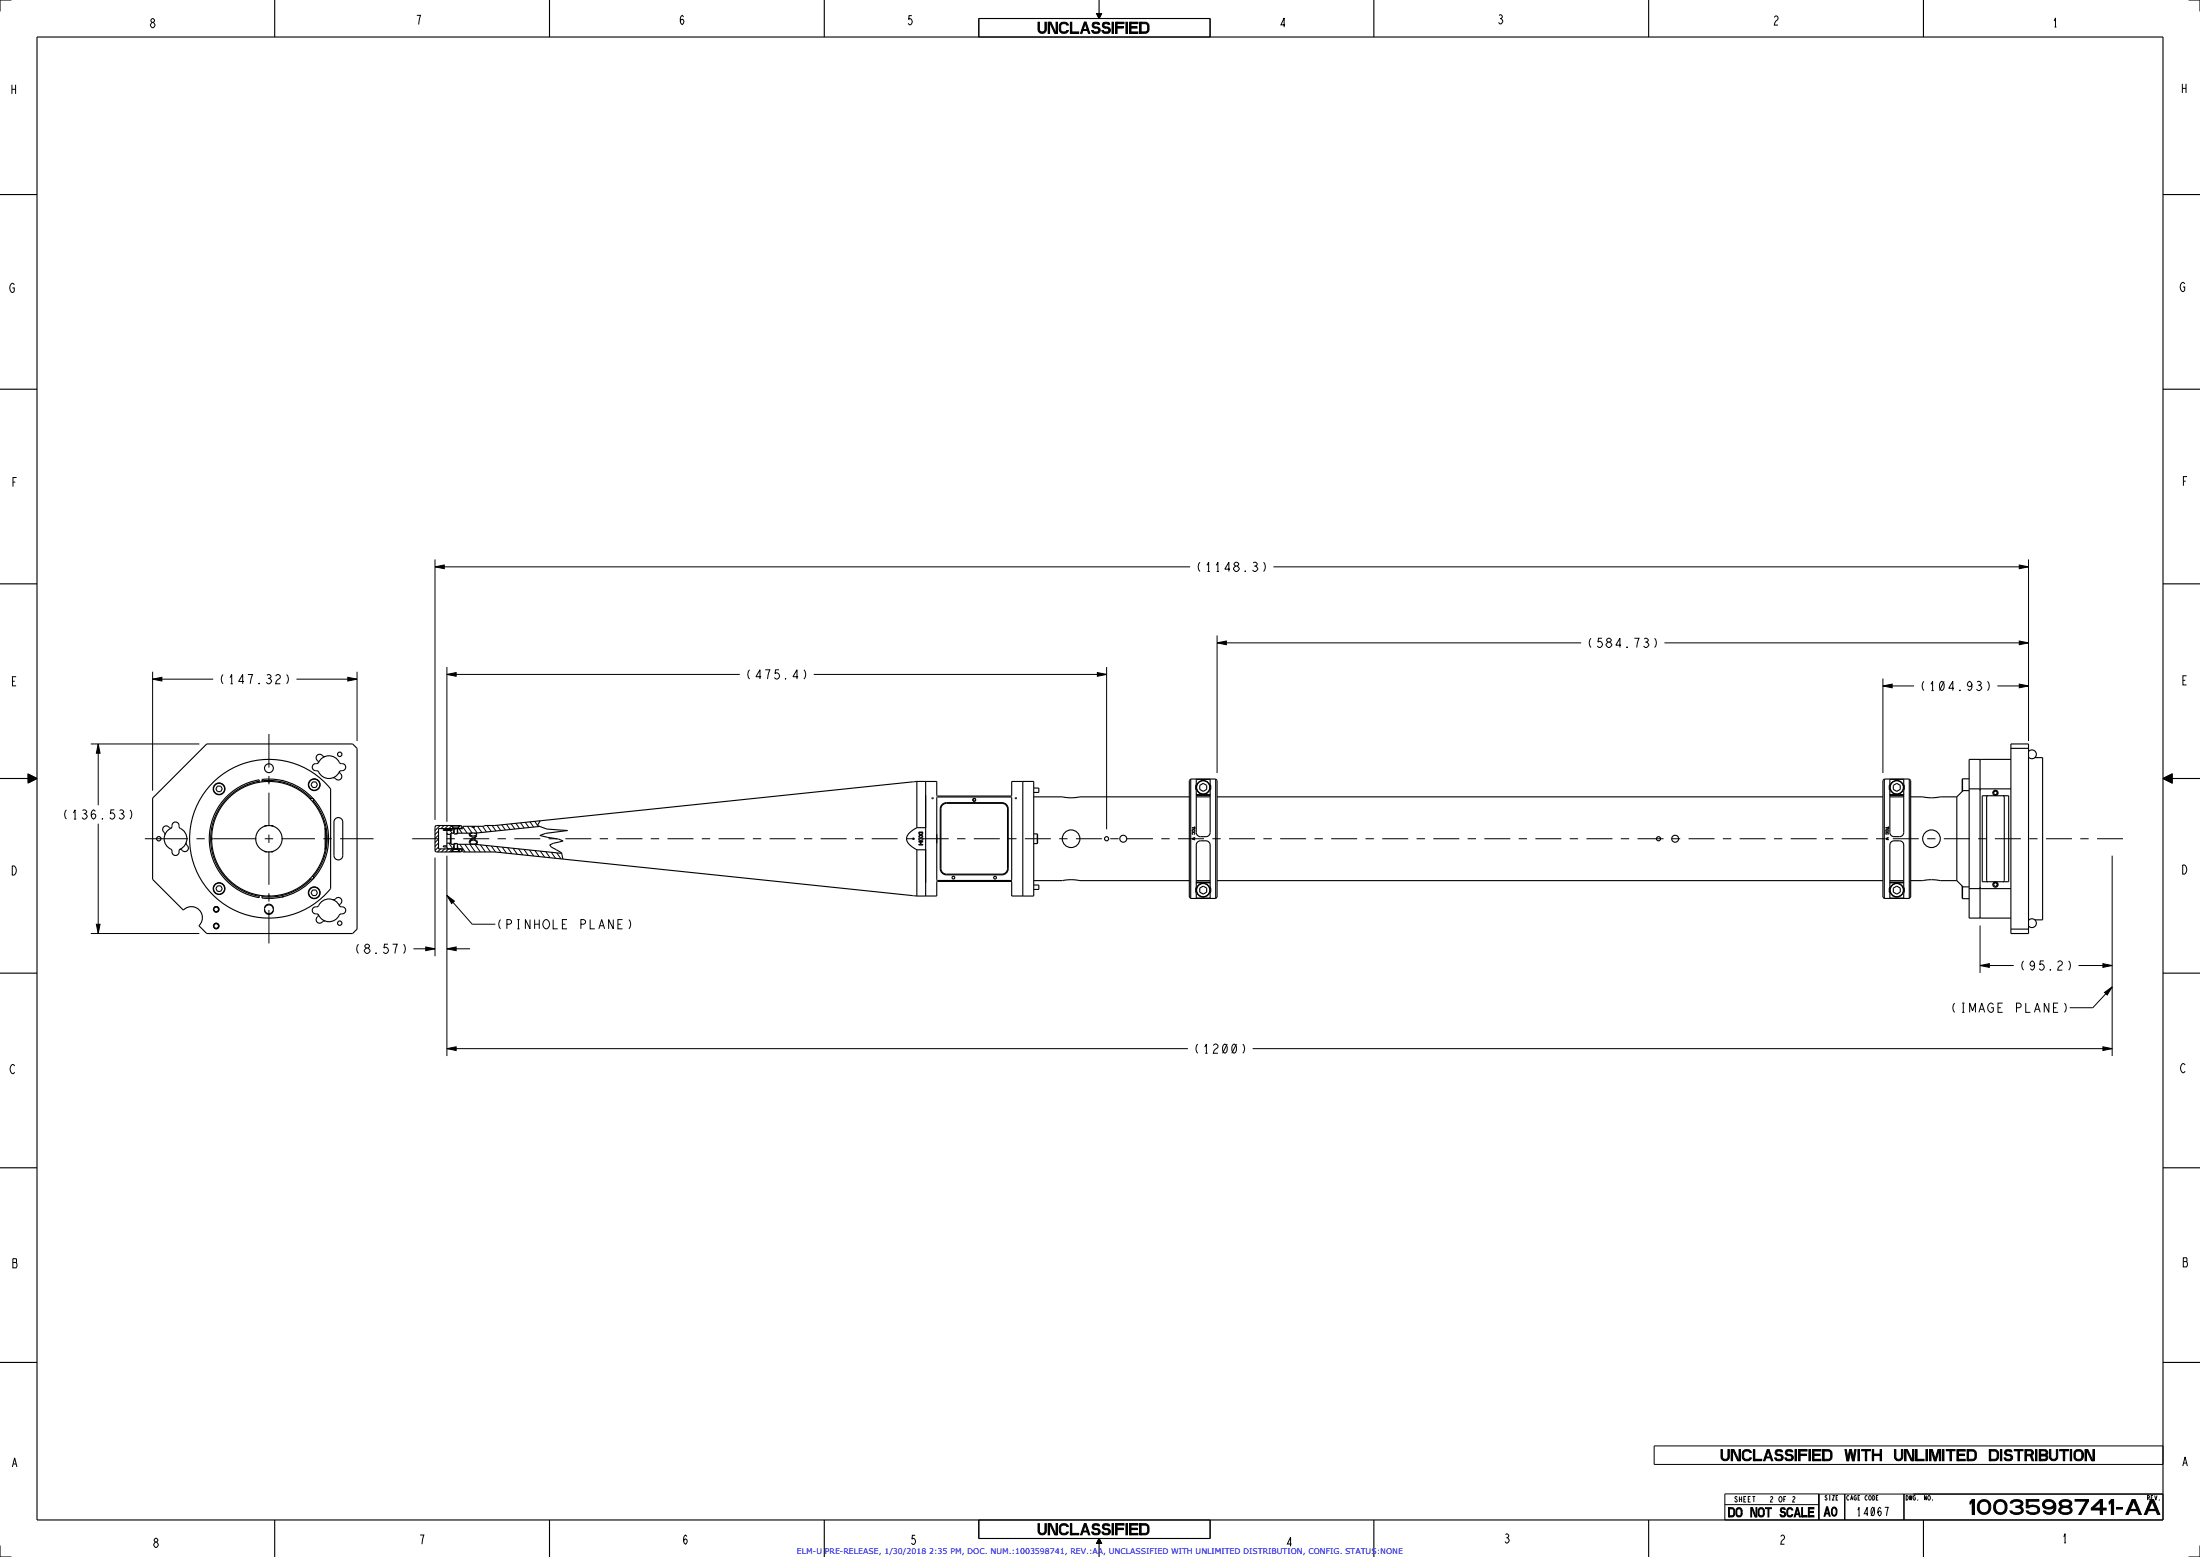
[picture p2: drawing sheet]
<svg xmlns="http://www.w3.org/2000/svg" width="1189mm" height="841mm" viewBox="0 0 1189 841" stroke-linecap="round" stroke-linejoin="round" font-family="sans-serif">
<g fill="#000">
<path d="M561 12h1v4a1.5 1.5 0 0 0 1 1 1.5 1.5 0 0 0 2-1v-4v4a2.3 2.3 0 0 1-2 2 2.3 2.3 0 0 1-2-2zM593 7h2l-1 3zM235 306l5-1v2zM1091 305l5 1-5 1zM658 347l5-1v2zM1091 346l5 1-5 1zM82 367l5-1v2zM188 366l5 1-5 1zM242 364l5-1v2zM593 363l5 1-5 1zM1018 371l5-1v2zM1091 370l5 1-5 1z"/>
<path d="M15 418l5 3-5 2zM53 402l1 5h-2zM1169 421l5-3v5zM242 484l4 3-2 1zM52 499h2l-1 5zM230 511l5 1-5 1zM242 512l5-1v2zM1070 522l5-1v2zM1137 536l5-3-3 4zM1137 521l5 1-5 1zM242 566l5-1v2zM1137 565l5 1-5 1z"/>
<path d="M930 783h1v4a1.5 1.5 0 0 0 1 1 1.5 1.5 0 0 0 2-1v-4h1v4a2.3 2.3 0 0 1-3 2 2.3 2.3 0 0 1-2-2zM1127 783h1v6h-1zM1128 783l3 6h-1zM1131 783h1v6h-1zM934 814h1v5h-1zM935 814h2v1v3v1h-2h2v-1v-3h-2zM978 814h2v1h-2zM978 816h2v1h-2zM978 819h2h-2zM1065 811l1-1h1l-2 3zM1066 810h1v8h-1zM561 823h1v4a1.5 1.5 0 0 0 1 1 1.5 1.5 0 0 0 2-1v-4h1v4a2.3 2.3 0 0 1-3 2 2.3 2.3 0 0 1-2-2z"/>
<path d="M594 831l1 3h-2z"/>
</g>
<g fill="none" stroke="#000" stroke-width=".54">
<path d="M529 10h125v10h-125zM561 12h1v4a1.5 1.5 0 0 0 1 1 1.5 1.5 0 0 0 2-1v-4v4a2.3 2.3 0 0 1-2 2 2.3 2.3 0 0 1-2-2zM593 7h2l-1 3zM593 7h2M235 306l5-1v2zM235 302v141M235 306h408M677 304h1h1v1v1a1.4 1.4 0 0 1 0 2 1.4 1.4 0 0 1-2 0M678 306h1M688 306h408M1091 305l5 1-5 1zM1096 302v98"/>
<path d="M658 347l5-1v2zM658 343v75M658 347h197M889 345h1l1 1-1 1a1.4 1.4 0 0 1 1 2 1.5 1.5 0 0 1-3 0M889 347h1M900 347h196M1091 346l5 1-5 1zM82 367l5-1v2zM82 363v64M82 367h33M149 365l1-1 1 1v1l-2 2v1h2M160 367h33"/>
<path d="M188 366l5 1-5 1zM193 363v37M242 364l5-1v2zM242 360v84M242 364h158M431 366h-2l2-4v5M440 364h158M593 363l5 1-5 1zM598 360v88M1018 371l5-1v2zM1018 371h16M1018 367v51"/>
<path d="M1069 368h1l1 1-1 1a1.4 1.4 0 0 1 1 2 1.5 1.5 0 0 1-3 0M1069 370h1M1079 371h17M1091 370l5 1-5 1zM15 418l5 3-5 2zM15 418l5 3-5 2M49 402h59M53 402l1 5h-2zM53 402v33M65 438l1-1 1 1-1 2a1.4 1.4 0 0 1 1 2 1.5 1.5 0 0 1-3 0M65 440h1M1169 421l5-3v5z"/>
<path d="M53 445v59M236 446h-1M237 449l-2 2M237 451l-2 2M237 453l-2 2M237 455l-2 2M237 457l-2 2M238 446l-3 3M238 459l-2 1M240 446l-2 2M240 459l-1 1M242 458h.1"/>
<path d="M242 450v1M242 446l-2 2M242 459l-1 1M243 455l2 3M243 449l1 1M244 446l-1 2M245 459l-2 1M245 447v1M245 449v1M245 457v1M245 448h.1M245 456h.1"/>
<path d="M245 450h.1M245 458h.1M245 448h1M246 456h-1M246 448h.1M246 456h.1M246 458h.1M246 450h.1M246 458h1M247 448h-1M247 450h-1M247 458h.1"/>
<path d="M247 450h.1M247 456h.1M247 448h.1M247 449v1M247 457v1M248 448l2 2M249 456l2 4M249 459h-1M249 447v1M250 447l2 3M251 456l3 4M253 446l2 4"/>
<path d="M254 455h.1M254 451h.1M254 450v1M254 450h.1M254 454v1M254 454h.1M254 451v1M254 452h.1M254 456l3 4M254 453v1M254 453h.1M254 450h1"/>
<path d="M255 450h.1M255 453h-1M255 453h.1M255 456h.1M255 446l3 4M255 450h1M256 453h-1M256 450h.1M256 453h.1M256 456h-1M256 456h.1M257 453h-1"/>
<path d="M257 456h-1M257 453h.1M257 456h.1M257 456l3 4M257 452v1M257 452h.1M257 450h-1M257 450h.1M257 450h1M258 456h-1M258 450h.1M258 452h-1"/>
<path d="M258 456h.1M258 452h.1M258 454h.1M258 451v1M258 451h.1M258 454v1M258 455v1M258 455h.1M258 446l2 4M260 456l2 4M261 446l2 3M263 457l2 3"/>
<path d="M263 446l3 3M266 457l2 3M266 446l2 3M268 457l3 4M269 446l2 3M271 446l2 2M271 458l3 3M274 445l2 3M274 458l3 3M276 445l2 3M277 458l3 3M279 445l2 3"/>
<path d="M280 459l3 3M281 444l2 3M283 459l2 3M284 444l2 3M286 459l2 3M286 444l2 3M289 444l1 2M289 459l2 4M291 446h.1M292 443v1M292 460l2 3M235 463v53"/>
<path d="M242 462v108M295 460l2 3M298 460l2 4M301 461l2 3M1142 462v108M52 499h2l-1 5zM242 484l4 3-2 1zM242 484l13 15h13M331 497v5l-2-5v5M334 499h2M336 497h-2v5h2M340 497a4 4 0 0 1 0 5"/>
<path d="M1070 500v26M49 504h59M223 512h12M230 511l5 1-5 1zM242 512l5-1v2zM242 512h12M324 502l1-5 2 5M1070 522l5-1v2zM1070 522h18M1123 522h19M1137 521l5 1-5 1zM1137 536l5-3-3 4z"/>
<path d="M1142 533l-11 11h-12M1107 542v5l-2-5v5M1110 544h1M1112 542h-2v5h2M1116 542a4 4 0 0 1 0 5M242 566l5-1v2zM242 566h400M677 566h465M1137 565l5 1-5 1zM894 781h275v10h-275zM930 783h1v4a1.5 1.5 0 0 0 1 1 1.5 1.5 0 0 0 2-1v-4h1v4a2.3 2.3 0 0 1-3 2 2.3 2.3 0 0 1-2-2zM1127 783h1v6h-1z"/>
<path d="M1128 783l3 6h-1zM1131 783h1v6h-1zM932 807h237v14h-237zM932 813h51M934 814h1v5h-1zM935 814h2v1v3v1h-2h2v-1v-3h-2zM947 808h2M948 808v3M978 814h2v1h-2zM978 816h2v1h-2zM978 819h2h-2zM983 807v14"/>
<path d="M993 808h-1v2h1M997 807v14M1012 808a1.2 1.2 0 0 1 1 1 1.2 1.2 0 0 1-1 1zM1014 809h1M1015 808h-1v2h1M1019 814h1v5M1029 807v14M1042 808a1.2 1.2 0 0 1 1 1 1.2 1.2 0 0 1-1 1zM1045 810h.1M1065 811l1-1h1l-2 3zM1066 810h1v8h-1zM529 821h125v10h-125z"/>
<path d="M561 823h1v4a1.5 1.5 0 0 0 1 1 1.5 1.5 0 0 0 2-1v-4h1v4a2.3 2.3 0 0 1-3 2 2.3 2.3 0 0 1-2-2zM593 834h2M594 831l1 3h-2z"/>
</g>
<g fill="none" stroke="#000" stroke-width=".6" stroke-linecap="butt">
<path d="M6 0h-6v6M148 0v20M297 0v20M445 0v20M593 7l1 3 1-3M594 0v7M743 0v20M891 0v20M1040 0v20M1183 0h6v6M20 20h1149v801h-1149zM529 20v-10h125v10"/>
<path d="M0 105h20M1169 105h20M0 210h20M1169 210h20M0 315h20M1169 315h20M15 418v5M171 412a3 3 0 0 0 3-2 7 7 0 0 1 10 2h1M171 416a3 3 0 0 1 3 3 7 7 0 0 0 10-3h1M171 411l1 1M174 408l2 1M184 417v1"/>
<path d="M1064 410v86M1070 410v86M1071 410l-1 1M1087 402h9v102h-9zM1087 404h9M0 421h20M115 422a43 43 0 0 1 64 4v54a43 43 0 0 1-63 5 43 43 0 0 1-1-63zM118 425h1l1 1-1 2h-1l-1-2zM140 423v-2a32 32 0 0 0-27 32 32 32 0 0 0 27 32v-1M140 422a31 31 0 0 0-26 31 31 31 0 0 0 26 31M142 422v-1a32 32 0 0 1 27 10M142 422a31 31 0 0 1 26 9"/>
<path d="M152 422h1M169 422h2l1 2-1 1h-2l-1-1zM169 433a31 31 0 0 1 0 40M170 432a32 32 0 0 1 0 42M180 420l1 1M496 422v25M500 422h6l1 8h39l1-8h6M500 422v25M506 431h41v44h-41zM509 435l3-1h30a3 3 0 0 1 3 3v32a3 3 0 0 1-3 4h-30a3 3 0 0 1-4-4v-32zM510 435l2-1h30l2 1 1 2v32l-2 3h-1h-30l-3-1v-2v-32zM644 421v64h-1v-63z"/>
<path d="M647 424v3M647 427v23v1l2 1h3l2-2v-23M647 421v3M647 430h7M647 429h7M647 421h7M648 424l2-1 2 1v2l-2 1-2-1zM654 424v3M654 421v3M657 421l1 1v63h-1zM1018 422v-1v64zM1021 424v3"/>
<path d="M1021 427v23l1 1 2 1h3l2-2v-23M1021 430h8M1021 429h8M1021 421v3M1021 421h8M1023 424l2-1 2 1v2l-2 1-2-1zM1029 424v3M1029 421v3M1032 421l1 1v63h-1zM1060 427h1M1061 427v-6l-1 7M1064 426h6"/>
<path d="M1071 430h15v46h-15zM1074 430v46M1083 430v46M1087 426h-16l-1 1M1169 421h20M88 449l1 2M91 447h1M93 446a3 3 0 0 1-3 3 7 7 0 0 0 3 10v1M97 446a3 3 0 0 0 2 3 7 7 0 0 1-2 10v1M97 459h2M101 455v2M240 448v1"/>
<path d="M240 457h2M240 448h4M242 449v9h3M242 455h1M242 451h1M243 448v1M243 451v4M243 455l1 1M244 450v6M244 456h1v2M244 450l-1 1M244 450h1"/>
<path d="M244 446h-8l-1 1v13h1h8M244 446l1 2M244 448v1M244 449h-4M245 450v-2h-8v11h8l-1 1M247 448v2h8M247 448h3v-2h17l25-3-2 3 6 2 11 1-12 1-3 1 10 2 2 1-7 2 1 2 6 3v3l-37-4h-17v-2h-3v-2M247 456h10l47 5M248 459l1 1M248 459h1M249 446h-1M249 446l-1 2"/>
<path d="M249 446v2M249 458v2M254 450v2h2M255 447h2zM255 450h-1M255 450h1M256 450h1M258 455v1M292 446l-35 4M496 447l-3 1a5 5 0 0 0-3 5 5 5 0 0 0 3 5l3 1M496 459v25M496 459h4"/>
<path d="M496 447h4M497 449l2 1zM497 450l1 1 1-1-1 1 1 1-1-1-1 1v-1zM497 455h2h-1v1h1h-2v-1zM497 453v-1v2h1v-1v-1l1 2h-2zM500 459v25h6l1-8h39l1 8h6M506 451v5M561 450v6zM644 453l2-1-2 1 2 1zM644 448v1M644 448h2M644 450v1"/>
<path d="M644 450h1M644 450h2M644 449h1M645 448h-1M645 449h-1M645 450l-1 1M645 450l1 1M645 448h1M646 449h-1M646 448v1M646 447h-2h2M646 447v1z"/>
<path d="M646 450v1M646 448l-1 1M1019 453l2-1-2 1 2 1zM1019 448v1M1020 448h-1M1020 450h-1M1020 449l-1 1M1020 449v1M1020 448h1M1020 449h1M1020 448v1M1020 447l1 1z"/>
<path d="M1020 447h-1h1M1021 448v1M82 475v-44l30-29h79l2 2v98l-2 2h-79M118 478h1l1 2-1 1h-1l-1-1zM168 475a31 31 0 0 1-26 9M169 475a32 32 0 0 1-27 10v-1M248 460h1M647 479v4M647 479v-23v-1l2-1h3l2 2v23M647 477h7M647 476h7M648 480l2-1 2 1v2l-2 1-2-1z"/>
<path d="M654 479v4M1021 479v4M1021 479v-23l1-1 2-1h3l2 2v23M1021 477h8M1021 476h8M1023 480l2-1 2 1v2l-2 1-2-1zM1029 479v4M1060 479l1 6v-6M1061 479h-1M1064 480h6M1070 479l1 1M1071 480h16"/>
<path d="M152 485h1M153 484v1M169 481h2l1 1-1 2h-2l-1-2zM171 494a3 3 0 0 1 3 2 7 7 0 0 0 10-2h1M171 490a3 3 0 0 0 3-3 7 7 0 0 1 10 3h1M172 494l-1 1M176 497l-2 1M181 485l-1 1M184 488v1M647 483v2M654 485h-7M654 483v2"/>
<path d="M1021 483v2M1029 485h-8M1029 483v2M1070 495l1 1M1087 502h9M0 526h20M1169 526h20M0 631h20M1169 631h20M0 736h20M1169 736h20M983 807v14"/>
<path d="M997 807v14M1029 807v14M1034 807h135M0 835v6h6M148 821v20M297 821v20M445 821v20M529 821v10h125v-10M593 834l1-3 1 3M594 834v7M743 821v20M891 821v20"/>
<path d="M1040 821v20M1189 835v6h-6"/>
<circle cx="118" cy="426" r="3"/>
<circle cx="170" cy="424" r="3"/>
<circle cx="650" cy="425" r="4"/>
<circle cx="1025" cy="425" r="4"/>
<circle cx="145" cy="453" r="31"/>
<circle cx="145" cy="453" r="7"/>
<circle cx="494" cy="453" r=".4"/>
<circle cx="118" cy="480" r="3"/>
<circle cx="170" cy="482" r="3"/>
<circle cx="650" cy="481" r="4"/>
<circle cx="1025" cy="481" r="4"/>
</g>
<path d="M1080 428a1.1 1.1 0 0 0-2-1 1.1 1.1 0 0 0 0 2 1.1 1.1 0 0 0 2 0v-1M1080 478a1.1 1.1 0 0 0-2-1 1.1 1.1 0 0 0 0 2 1.1 1.1 0 0 0 2-1M118 491a1.5 1.5 0 0 0-2-1 1.5 1.5 0 0 0 0 2 1.5 1.5 0 0 0 2 0v-1M118 500a1.5 1.5 0 0 0-2-1 1.5 1.5 0 0 0 0 2 1.5 1.5 0 0 0 2 0v-1" fill="none" stroke="#000" stroke-width=".54" stroke-dasharray="3.6 2.4" stroke-linecap="butt"/>
<!-- layer: AXIS -->
<g fill="none" stroke="#000" stroke-width=".6" stroke-linecap="butt">
<path d="M171 412a1.9 1.9 0 0 0-2 2 1.9 1.9 0 0 0 2 2M174 408a1.9 1.9 0 0 0-3 0 1.9 1.9 0 0 0 0 3M184 418a1.9 1.9 0 0 1 0 3 1.9 1.9 0 0 1-3 0M185 412a1.9 1.9 0 0 1 2 2 1.9 1.9 0 0 1-2 2M1064 410h6M1071 410h16M1096 406a2.4 2.4 0 0 1 4 0 2.4 2.4 0 0 1 0 3 2.4 2.4 0 0 1-4 0M1096 409h1M1100 409h4v88h-4M145 422h1zM167 431h2M169 431v2"/>
<path d="M493 422l-201 21M494 422h-1M500 430v47M500 422h-6M553 422h6v62h-6zM559 430l20 1 5-1h59M559 426h2v2h-2M644 421h13M647 430h7M658 430h360M1018 421h14M1021 430h8"/>
<path d="M1033 430l11 1 14-1M1058 430v46M1061 427h3M1061 421h3M1061 427l-3 3M91 447a1.9 1.9 0 0 0-3 0 1.9 1.9 0 0 0 0 2M93 446a1.9 1.9 0 0 1 2-2 1.9 1.9 0 0 1 2 2M101 457a1.9 1.9 0 0 1 0 2 1.9 1.9 0 0 1-2 0M143 460h1M143 446h1M144 446h-1M146 446h2"/>
<path d="M147 460h1M147 446h1M148 460h-2M148 446h-1M176 447v7v5M181 442a2.4 2.4 0 0 1 3 0 2.4 2.4 0 0 1 1 2v18a2.4 2.4 0 0 1-2 2 2.4 2.4 0 0 1-3-2v-18zM244 460h5M244 446h5M244 446l1 2M245 447h2zM245 459l-1 1M245 459h2"/>
<path d="M245 448v2h2v-2M245 458v-2h2v2M245 458v1M245 458h2M245 448h2M247 458v1M247 459l2 1M249 446l-2 2M254 450v1l2 1 1-1 1-1M257 453a1.7 1.7 0 0 0-3 1 1.7 1.7 0 0 0 0 2 1.7 1.7 0 0 0 3 0M257 453l1 2M257 452h-1"/>
<path d="M257 452v1M257 450h1M258 455l-1-1h-2l-1 1v1M258 455l-1 1M258 450l-1 2M559 456h2M559 450h2M82 475l17 17a6 6 0 0 1 9-1 6 6 0 0 1 0 9l4 4M93 460a1.9 1.9 0 0 0 2 2 1.9 1.9 0 0 0 2-2M167 475h2M169 473v2M304 464l189 20"/>
<path d="M559 476l20-1 5 1h59M559 478h2v2h-2M647 476h7M658 476h360M1021 476h8M1033 476l11-1 14 1M1058 476l3 3M1061 479h3M143 491a2.4 2.4 0 0 0 2 3 2.4 2.4 0 0 0 3-2M143 490a2.4 2.4 0 0 1 3-1 2.4 2.4 0 0 1 2 2M144 489a2.6 2.6 0 0 1 4 1 2.6 2.6 0 0 1-1 3 2.6 2.6 0 0 1-4-1v-2zM171 490a1.9 1.9 0 0 0-2 2 1.9 1.9 0 0 0 2 2"/>
<path d="M171 495a1.9 1.9 0 0 0 0 3 1.9 1.9 0 0 0 3 0M181 485a1.9 1.9 0 0 1 3 0 1.9 1.9 0 0 1 0 3M185 490a1.9 1.9 0 0 1 2 2 1.9 1.9 0 0 1-2 2M493 484h1M494 484h6M644 485h13M1018 485h14M1061 485h3M1064 496h6M1071 496h16M1096 497a2.4 2.4 0 0 1 4 0 2.4 2.4 0 0 1 0 3 2.4 2.4 0 0 1-4 0M1096 497h1"/>
<circle cx="145" cy="415" r="2.4"/>
<circle cx="184" cy="407" r="1.2"/>
<circle cx="504" cy="431" r=".3"/>
<circle cx="527" cy="432" r=".8"/>
<circle cx="549" cy="431" r=".3"/>
<circle cx="1078" cy="428" r="1.4"/>
<circle cx="1078" cy="428" r=".9"/>
<circle cx="86" cy="453" r="1.2"/>
<circle cx="579" cy="453" r="5"/>
<circle cx="598" cy="453" r="1.1"/>
<circle cx="607" cy="453" r="1.9"/>
<circle cx="896" cy="453" r="1.1"/>
<circle cx="905" cy="453" r="1.9"/>
<circle cx="1044" cy="453" r="5"/>
<circle cx="515" cy="474" r=".8"/>
<circle cx="538" cy="474" r=".8"/>
<circle cx="1078" cy="478" r="1.4"/>
<circle cx="1078" cy="478" r=".9"/>
<circle cx="117" cy="491" r="1.5"/>
<circle cx="117" cy="491" r="1.2"/>
<circle cx="184" cy="499" r="1.2"/>
<circle cx="117" cy="500" r="1.5"/>
<circle cx="117" cy="500" r="1.2"/>
</g>
<g fill="none" stroke="#000" stroke-width=".54">
<path d="M145 396v19M145 419v5M145 428v18M78 453h24M106 453h5M115 453h24M143 453h5M145 451v4M145 460v18M152 453h18M175 453h4M184 453h18"/>
<path d="M223 453h14M241 453h5M250 453h14M269 453h4M278 453h14M297 453h4M306 453h14M324 453h5M333 453h14M352 453h4M361 453h14M379 453h5"/>
<path d="M388 453h14M407 453h4M416 453h14M434 453h5M444 453h14M462 453h5M471 453h14M490 453h4M499 453h14M517 453h5M526 453h14M545 453h4"/>
<path d="M554 453h14M572 453h5M581 453h15M600 453h5M609 453h14M628 453h4M637 453h14M655 453h5M664 453h14M683 453h4M692 453h14M710 453h5"/>
<path d="M719 453h14M738 453h5M747 453h14M766 453h4M775 453h14M793 453h5M802 453h14M821 453h4M830 453h14M848 453h5M857 453h14M876 453h4"/>
<path d="M885 453h14M904 453h4M913 453h14M931 453h5M940 453h14M959 453h4M968 453h14M986 453h5M995 453h14M1014 453h4M1023 453h14M1042 453h4"/>
<path d="M1051 453h14M1069 453h5M1078 453h14M1097 453h4M1106 453h14M1124 453h5M1133 453h14M145 482v5M145 491v19"/>
</g>
<text font-size="10.4" x="1069" y="818">1003598741- AA</text>
<g font-size="7.8">
<text x="563" y="18">UNCLASSIFIED</text>
<text x="938" y="789">UNCLASSIFIED WITH UNLIMITED DISTRIBUTION</text>
<text x="563" y="829">UNCLASSIFIED</text>
</g>
<g font-size="6.5">
<text x="646" y="309">(1148.3</text>
<text x="681" y="309">)</text>
<text x="857" y="350">(584.73</text>
<text x="892" y="350">)</text>
<text x="118" y="369">(147.32</text>
<text x="153" y="369">)</text>
<text x="402" y="367">(475.4</text>
<text x="432" y="367">)</text>
<text x="1037" y="373">(104.93</text>
<text x="1072" y="373">)</text>
<text x="33" y="442">(136.53</text>
<text x="68" y="442">)</text>
<text x="268" y="502">(PINHOLE PLANE)</text>
<text x="191" y="515">(8.57 )</text>
<text x="1091" y="524">(95.2 )</text>
<text x="1054" y="547">(IMAGE PLANE)</text>
<text x="645" y="569">(1200 )</text>
<text x="939" y="819">DO NOT SCALE</text>
<text x="987" y="819">A0</text>
</g>
<g font-size="6.4">
<text x="81" y="15">8</text>
<text x="225" y="13">7</text>
<text x="368" y="13">6</text>
<text x="491" y="13">5</text>
<text x="692" y="15">4</text>
<text x="810" y="13">3</text>
<text x="959" y="14">2</text>
<text x="1110" y="15">1</text>
<text x="5" y="51">H</text>
<text x="1178" y="50">H</text>
<text x="5" y="158">G</text>
<text x="1178" y="157">G</text>
<text x="6" y="263">F</text>
<text x="1179" y="262">F</text>
<text x="6" y="370">E</text>
<text x="1179" y="370">E</text>
<text x="6" y="473">D</text>
<text x="1179" y="472">D</text>
<text x="5" y="580">C</text>
<text x="1178" y="579">C</text>
<text x="6" y="685">B</text>
<text x="1179" y="684">B</text>
<text x="1179" y="792">A</text>
<text x="6" y="792">A</text>
<text x="813" y="833">3</text>
<text x="1115" y="833">1</text>
<text x="83" y="836">8</text>
<text x="227" y="834">7</text>
<text x="369" y="834">6</text>
<text x="493" y="834">5</text>
<text x="696" y="835">4</text>
<text x="962" y="834">2</text>
</g>
<text font-size="6" x="1002" y="819">14067</text>
<text font-size="4.2" fill="#00f" x="431" y="839">ELM-U PRE-RELEASE, 1/30/2018 2:35 PM, DOC. NUM.:1003598741, REV.:AA, UNCLASSIFIED WITH UNLIMITED DISTRIBUTION, CONFIG. STATUS:NONE</text>
<g font-size="3.9">
<text x="936" y="811">SHEET</text>
<text x="956" y="811">2 OF</text>
<text x="968" y="811">2</text>
</g>
<g font-size="3.2">
<text x="986" y="810">SIZE</text>
<text x="998" y="810">CAGE CODE</text>
<text x="1030" y="810">DWG. NO.</text>
<text x="1160" y="810">REV.</text>
</g>
</svg>
